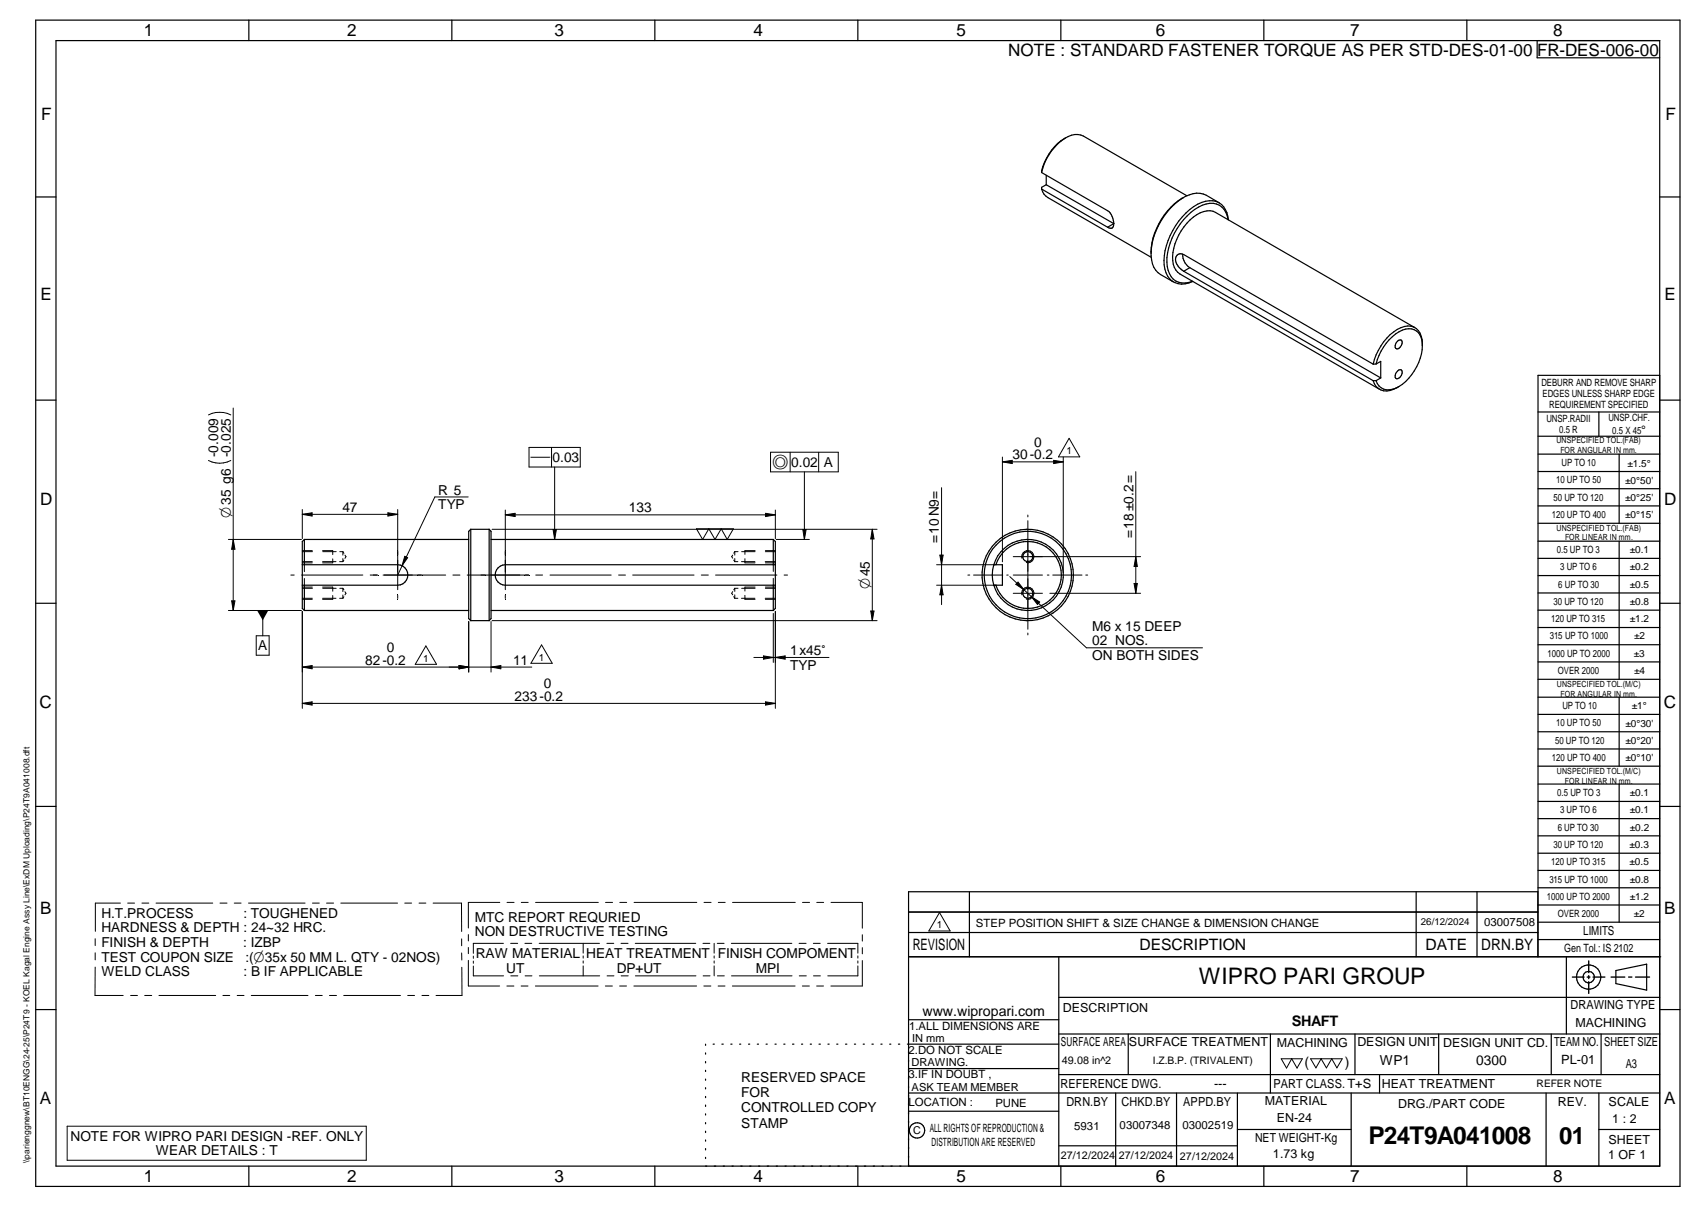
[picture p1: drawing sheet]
<svg xmlns="http://www.w3.org/2000/svg" width="420mm" height="297mm" viewBox="0 0 420 297" stroke-linecap="round" stroke-linejoin="round" font-family="sans-serif">
<g fill="none" stroke="#000" stroke-width=".3">
<path d="M8.8 5h405v287h-405zM13.8 10h395v277h-395zM61.3 5v5M111.3 5v5M161.3 5v5M211.3 5v5M261.3 5v5M311.3 5v5M361.3 5v5M378.6 10v4.2h30.2M262.5 33.9a12.5 12.5 0 0 0-6 8.6M8.8 48.5h5"/>
<path d="M256.5 42.5a12.9 12.9 0 0 1 7.4-9.2 3.9 3.9 0 0 1 2.9 .2l25.5 14.7M256.5 46.5l16.3 9.4M256.5 46.5a3.2 3.2 0 0 0 1.6 2.1l25.4 14.7M256.5 42.5l16.3 9.4a4.2 4.2 0 0 1 1.5 3.1M257.7 43.1v2.4M257.7 45.5l-1.2 .6v.4M257.7 45.5l16.6 9.5M274.3 55a.9 .9 0 0 1-.4 1.1 .9 .9 0 0 1-1.1-.2M274.3 55l-1.5 .9M291.5 48.6a16.5 16.5 0 0 0-8 13.4M300.3 49.9l-3.2-1.9a6.5 6.5 0 0 0-7.1 1.6 17.6 17.6 0 0 0-6.5 13.3 5.3 5.3 0 0 0 2.3 4.7l3.2 1.8M300.3 49.9a5.4 5.4 0 0 1 2.2 4.2"/>
<path d="M300.3 49.9a6.6 6.6 0 0 0-7.3 1.7 17.5 17.5 0 0 0-6.3 13.6 4.5 4.5 0 0 0 5.2 4.6l1.9-.5M302.5 54.1a4.3 4.3 0 0 0-6.4-3.6 16.4 16.4 0 0 0-8.7 14 4.6 4.6 0 0 0 3.7 5.1l1.7-.1 .9-.3M408.8 48.5h5M291.3 62.6l.1 1 .4 1.1 1.2 1.2M291.5 66.8a3.3 3.3 0 0 1-1.8-3.7 1.28 1.28 0 0 1 1.8-.4l46.7 26.9M291.5 66.8l46.7 26.9M293 65.9l47.1 27.1M293 65.9l-1.5 .9M8.8 98.5h5M338.2 93.7h.7M338.2 93.7a3.4 3.4 0 0 0 5 2.1l1.3-.6M338.9 89.6h-.7"/>
<path d="M338.9 89.6l1.2-.7v4.1M340.1 93l-1.2 .7M344.2 91.3l.3-.2 .6-.1a1.37 1.37 0 0 1 0 1.5 1.37 1.37 0 0 1-1.4 .6 1.47 1.47 0 0 1 .5-1.8zM344.2 83.9a.64 .64 0 0 1 1.1 0 1.59 1.59 0 0 1-1.3 2 1.19 1.19 0 0 1 .2-2zM348.5 80.6l-49.1-28.3a4.9 4.9 0 0 0-5.5 1.1 13.1 13.1 0 0 0-4.9 11.6 3.8 3.8 0 0 0 1.6 2.4l49.2 28.4M350.3 85a3.4 3.4 0 0 0-4.1-4 11.7 11.7 0 0 0-7.3 8.6M350.3 85a12.7 12.7 0 0 1-6.6 10.5 3.2 3.2 0 0 1-4.8-1.8M350.3 85a4.1 4.1 0 0 0-2.8-4.7 8 8 0 0 0-6.7 3.8l-.7 1a13 13 0 0 0-1.9 4.5M408.8 92.4h-30v143.1M408.8 98.5h5M378.8 101.4h30M378.8 107.4h30"/>
<path d="M378.8 111.8h30M378.8 116h30M393.8 101.4v6M398.8 111.8v17M74.5 139h23.4a2.52 2.52 0 0 1 2.5 2.5 2.52 2.52 0 0 1-2.5 2.5h-23.4M75 132.8v6.2M75 132.8h40.4M75 132.8l-.5 .5v16.4l.5 .5M115.9 130.3h4.6M115.9 130.3v22.4M115.9 130.3l-.5 .5v21.4l.5 .5M120.5 130.3v22.4"/>
<path d="M120.5 130.3l.4 .5v21.4l-.4 .5M120.9 132.8h69.5M190.4 132.8v6.2M190.4 132.8l.6 .5v16.4l-.6 .5M191 139h-66.6a2.52 2.52 0 0 0-2.4 2.5 2.52 2.52 0 0 0 2.4 2.5h66.6M244.8 139a8.5 8.5 0 0 0 0 5M244.8 139h2.1v5h-2.1M244.8 139a8.7 8.7 0 0 1 13.4-4.6 8.7 8.7 0 0 1 0 14.2 8.7 8.7 0 0 1-13.4-4.6M245.3 139a8.3 8.3 0 0 1 12.7-4.2 8.3 8.3 0 0 1 0 13.4 8.3 8.3 0 0 1-12.7-4.2M378.8 120.3h30M378.8 124.5h30M378.8 128.8h30"/>
<path d="M378.8 133.2h30M378.8 137.4h30M398.8 133.2v34M8.8 148.5h5M75 144v6.2M75 150.2h40.4M115.9 152.7h4.6M120.9 150.2h69.5M190.4 144v6.2M264.4 141.5h.1M378.8 141.6h30M378.8 145.9h30"/>
<path d="M378.8 150.2h30M378.8 154.4h30M378.8 158.7h30M408.8 148.5h5M378.8 162.9h30M378.8 167.2h30M378.8 171.6h30M378.8 175.8h30M398.8 171.6v17M8.8 198.5h5M378.8 180.1h30M378.8 184.3h30"/>
<path d="M378.8 188.6h30M378.8 193h30M378.8 197.2h30M398.8 193v33.9M408.8 198.5h5M238.7 219.5v16M348.8 219.5v16M363.8 219.5v16M378.8 201.5h30M378.8 205.7h30M378.8 210h30M378.8 214.2h30"/>
<path d="M378.8 218.5h30M223.8 235.5h185.2M223.8 229.5h154.9M223.8 224.5h154.9M260.8 235.5v51.5M378.7 235.5v-16h-154.9v67.5M378.8 222.7h30M378.8 226.9h30M378.8 231.2h30M385.8 235.5v19M398 238.8l7.5-1.5v6.4l-7.5-1.6zM8.8 248.5h5"/>
<path d="M173.8 257v.3M173.8 259.1v.3M175.6 257h.3M177.8 257h.3M180 257h.3M182.1 257h.3M184.4 257h.2M186.5 257h.3M188.7 257h.3M190.9 257h.3M193 257h.3M195.2 257h.3"/>
<path d="M197.4 257h.3M199.5 257h.3M201.7 257h.3M203.9 257h.3M206.1 257h.3M208.2 257h.4M210.4 257h.3M212.6 257h.3M214.7 257h.4M216.9 257h.3M219.1 257h.3M221.3 257h.3"/>
<path d="M223.8 251h37M260.8 257h-37.3M260.8 245.4h148M260.8 254.5h148M277.9 254.5v10M312.9 254.5v14.5M333.7 254.5v10M354.3 254.5v10M382 254.5v10M394.3 254.5v10M408.8 248.5h5M173.8 261.2v.4"/>
<path d="M173.8 263.4v.3M173.8 265.6v.3M173.8 267.7v.3M173.8 269.8v.3M173.8 271.9v.4M173.8 274.1v.3M173.8 276.3v.3M173.8 278.4v.3M223.8 269h185M223.8 263h37M223.8 273.5h37M260.8 264.5h148"/>
<path d="M274.8 269v18M289.8 269v18M304.7 269v18M304.7 278h28.1M332.8 269v18M339.8 264.5v4.5M380.8 269v18M393.8 269v18M393.8 278h15M61.3 287v5M111.3 287v5M161.3 287v5"/>
<path d="M173.8 280.5v.3M173.8 282.7v.3M173.8 284.8v.3M211.3 287v5M260.8 282h43.9M261.3 287v5M311.3 287v5M361.3 287v5"/>
<circle cx="253.1" cy="137" r="1.22"/>
<circle cx="253.1" cy="141.5" r="11.2"/>
<circle cx="253.1" cy="146" r="1.23"/>
<circle cx="253.1" cy="141.5" r="10.7"/>
<circle cx="391.3" cy="240.5" r="2.99"/>
<circle cx="391.3" cy="240.5" r="1.41"/>
<circle cx="225.9" cy="278.2" r="1.89"/>
</g>
<g fill="none" stroke="#000" stroke-width=".25">
<path d="M51.3 102.1a6.3 6.3 0 0 1 5.5 0M51.3 113.3a5.9 5.9 0 0 0 5.5 0M57.4 100.4v49.8M130.3 110.1h12.6v4.8h-12.6zM135.8 110.1v4.8M136.6 114.9v17.9M189.8 111.3h16.6v4.8h-16.6zM194.6 111.3v4.8M198.1 116.1v16.7M201.6 111.3v4.8M246.9 112.5v25.8M246.9 113.7l2.4-.4v.8z"/>
<path d="M246.9 113.7h15M259.5 113.3l2.4 .4-2.4 .4zM261.9 112.5v28.3M263.3 107.9l2.6 4.5h-5.2zM279.7 116.1v29.9M56.2 132.8h18M57.4 132.8l.5 2.4h-.8zM74.5 126.6l2.4-.4v.8zM74.5 138.2h2.4M74.5 135.5h2.4M74.5 138.5h2.4M74.5 125.4v7.1"/>
<path d="M74.5 126.6h23.4M74.5 135.8h2.5M75 139v1.7M79.4 135.5h2.5v1M81.9 137.5v1h-2.5M82.8 138.2h-3.4M82.8 135.8h-3.3M83.6 138.2h.8M83.7 135.8h.7M84.4 135.8v.8M84.4 137.5v.7M84.4 135.8l.3 .4"/>
<path d="M84.7 137.8l-.3 .4M85 136.6l.2 .4-.2 .4M95.5 126.2l2.4 .4-2.4 .4zM97.9 125.4v19.7M99.7 136.9l.7 .3-1.4 2zM115.3 122.3h-8.2l-9.2 19.2M121.2 130.3h94.8M124.4 125.5v19.6M124.4 126.7l2.5-.4v.8zM124.4 126.7h66.6M136.2 130.3h.8l-.4 2.5zM171.5 130.1h9.1l-1.5 2.7-1.5-2.7-1.5 2.7-1.5-2.7-1.6 2.7z"/>
<path d="M180.5 136.6l-.3 .4 .3 .4M180.7 137.8l.3 .4M181 135.8v.8M181 137.5v.7M181 138.2h.7M181 135.8h.8M181 135.8l-.3 .3M182.6 138.2h3.3M182.7 135.8h3.3M183.5 137.5v1h2.5M186 135.5h-2.5v.9M188.5 138.2h2.5"/>
<path d="M188.5 135.8h2.5M188.5 135.5h2.5M188.5 138.5h2.5M188.5 126.3l2.5 .4-2.5 .4zM190.4 139v1.6M191 125.5v7M191.2 132.8h8.1M197.7 130.3h.8l-.4 2.5zM214.8 130.3v22.4M214.8 130.3l.5 2.3h-.9zM230.7 139h13.8M231.5 136.6h.8l-.4 2.4z"/>
<path d="M231.9 120v28.8M244.7 139.1v.1M244.8 139h.1M249.5 137h31.4M251.7 137.4a1.5 1.5 0 0 1 1.3-1.9 1.5 1.5 0 0 1 1.6 1.6 1.5 1.5 0 0 1-1.8 1.3M253.1 126.7v.5M253.1 128.1v26.8M279.7 137l.4 2.4h-.8zM56.2 150.2h18M57.1 147.9h.8l-.5 2.3zM63.1 156.5h3.2v4.7h-3.2zM64.7 150.2v6.3"/>
<path d="M71.6 141.5h.9M74.3 141.5h15.1M74.5 147.2h2.4M74.5 144.8h2.5M74.5 144.5h2.4M74.5 147.5h2.4M74.5 150.5v23.8M75 142.4v1.6M79.4 147.2h3.4M79.4 144.5h2.5v1M79.5 144.8h3.3M81.9 146.6v.9h-2.5"/>
<path d="M83.6 147.2h.8M83.7 144.8h.7M84.4 144.8v.8M84.4 146.4v.8M84.4 144.8l.3 .4M84.7 146.9l-.3 .3M85 145.6l.2 .4-.2 .4M91.2 141.5h1.8M94.3 141.5h15.5M97.9 146.5v.8M104.9 159l2.6 4.5h-5.2zM111.5 141.5h1.8"/>
<path d="M115.1 141.5h15.1M115.4 153v12.4M120.9 153v12.4M121.2 152.7h94.8M124.4 146.5v.8M131.9 141.5h1.7M133.4 158.7l2.6 4.5h-5.2zM135.5 141.5h15M152.3 141.5h1.7M155.8 141.5h15.1M172.7 141.5h1.7M176.2 141.5h15.1"/>
<path d="M180.5 145.6l-.3 .4 .3 .4M180.7 146.8l.3 .4M181 144.8v.7M181 146.4v.8M181 147.2h.7M181 144.8h.8M181 144.8l-.3 .4M183.5 146.5v1h2.5M185.9 147.2h-3.3M186 144.8h-3.3M186 144.5h-2.5v1M188.5 147.2h2.5"/>
<path d="M188.5 144.8h2.5M188.5 144.5h2.5M188.5 147.5h2.5M190.4 142.3v1.7M190.4 151v12M191 150.5v23.8M193.1 141.5h.9M214.4 150.4h.9l-.5 2.3zM230.7 144h14.7M231.9 144l.4 2.4h-.8zM238.4 141.5h.4M239.8 141.5h7.2"/>
<path d="M244.7 143.9l.1 .1M247.9 141.5h.4M248.7 141.9l18.9 17.5h28.6M249.5 141.5h7.2M249.5 146h7.2M250.2 143.8l.5-.5 1.5 1.9zM251.7 146.4a1.5 1.5 0 0 1 1.3-1.9 1.5 1.5 0 0 1 1.6 1.6 1.5 1.5 0 0 1-1.8 1.3M253.1 155.8v.5M254 146.9l2.1 1.3-.6 .6zM257.9 141.5h.4M258.6 146h22.3M259.3 141.5h7.2"/>
<path d="M267.4 141.5h.5M279.3 143.6h.8l-.4 2.4zM74.5 164.2l2.4-.4v.8zM74.5 173.1l2.4-.4v.8zM74.5 164.2h56.5M74.5 173.1h116.5M113.1 163.8l2.3 .4-2.3 .4zM120.9 164.2l2.4-.4v.8zM185.7 161.8h18.5M188 161.4l2.4 .4-2.4 .4zM188.5 172.7l2.5 .4-2.5 .4zM191 161.8l2.4-.4v.8z"/>
<path d="M23.4 231v1.7M23.4 234.5v1.7M23.4 238v7h6.9M29.7 222.2h-6.2v7M31.4 222.2h1.7M35 222.2h1.6M38.4 222.2h14M54.2 222.2h1.7M57.7 222.2h1.7M61.2 222.2h13.9M77 222.2h1.6M80.4 222.2h1.8"/>
<path d="M83.9 222.2h14M99.7 222.2h1.7M103.2 222.2h1.7M106.7 222.2h7v7M113.7 234.5v1.8M113.7 231.1v1.6M113.7 238l.1 7h-6.4M115.3 230v1.6M115.3 233.2v1.5M115.3 236.3v6.4h7.8M116.6 237.7v2.5h7.4M116.6 235.3v.5"/>
<path d="M116.6 236.5v.6M123.1 222.1h-7.8v6.3M124 232.2h-7.4v2.4M124.9 222.1h1.7M125.8 232.2h1.7M128.4 222.1h1.7M129.3 232.2h1.7M131.9 222.1h15.5M132.8 232.2h14.8M143.6 232.2v2.4M143.6 235.2v.6M143.6 236.5v.5"/>
<path d="M143.6 237.7v2.5M149.1 222.1h1.8M149.5 232.2h1.7M152.6 222.1h1.7M152.9 232.2h1.8M156.2 222.1h15.4M156.5 232.2h14.9M173.1 232.2h1.7M173.4 222.1h1.7M175.9 232.2v2.4M175.9 235.2v.6M175.9 236.5v.5"/>
<path d="M175.9 237.7v2.5M176.6 232.2h1.7M176.9 222.1h1.7M180.1 232.2h14.9M180.4 222.1h15.5M196.8 232.2h1.7M197.6 222.1h1.8M200.3 232.2h1.7M201.2 222.1h1.7M203.8 232.2h7.5v2.4M204.7 222.1h7.7v6.3M211.3 235.2v.6"/>
<path d="M211.3 236.5v.5M211.3 237.7v2.5h-7.4M212.4 230v1.6M212.4 233.2v1.5M212.4 236.4v6.3h-7.8M231.4 224.6l2.6 4.5h-5.2zM32.2 245h1.7M35.6 245h1.8M39.1 245h14M54.9 245h1.7M58.4 245h1.7M61.9 245h14"/>
<path d="M77.7 245h1.7M81.1 245h1.8M84.7 245h13.9M100.4 245h1.7M103.9 245h1.7M124.8 242.7h1.8M125.8 240.2h1.7M128.3 242.7h1.7M129.3 240.2h1.7M131.9 242.7h15.4M132.8 240.2h14.9M149.1 242.7h1.7"/>
<path d="M149.5 240.2h1.7M152.6 242.7h1.7M153 240.2h1.7M156.1 242.7h15.5M156.5 240.2h14.9M173.2 240.2h1.7M173.3 242.7h1.8M176.7 240.2h1.7M176.9 242.7h1.7M180.2 240.2h14.9M180.4 242.7h15.4M196.8 240.2h1.8"/>
<path d="M197.6 242.7h1.7M200.4 240.2h1.6M201.1 242.7h1.7M16.5 277.2h73.7v8.3h-73.7zM315.5 260.6h5.2l-1.3 2.2-1.3-2.2-1.2 2.2zM322.8 260.6h7.8l-1.3 2.2-1.3-2.2-1.3 2.2-1.3-2.2-1.3 2.2z"/>
</g>
<path d="M391.3 236.5v2.9M387.3 240.5h2.8M390.9 240.5h.7M391.3 240.1v.7M391.3 241.6v2.9M392.3 240.5h3M396.8 240.5h3.4M401.1 240.5h.8M402.8 240.5h3.5" fill="none" stroke="#000" stroke-width=".34"/>
<g fill="#000">
<path d="M246.9 113.7l2.4-.4v.8zM259.5 113.3l2.4 .4-2.4 .4zM57.4 132.8l.5 2.4h-.8zM74.5 126.6l2.4-.4v.8zM95.5 126.2l2.4 .4-2.4 .4zM99.7 136.9l.7 .3-1.4 2zM124.4 126.7l2.5-.4v.8zM136.2 130.3h.8l-.4 2.5zM188.5 126.3l2.5 .4-2.5 .4zM197.7 130.3h.8l-.4 2.5zM214.8 130.3l.5 2.3h-.9zM231.5 136.6h.8l-.4 2.4z"/>
<path d="M279.7 137l.4 2.4h-.8zM57.1 147.9h.8l-.5 2.3zM63.3 150.2h2.8l-1.4 2.5zM214.4 150.4h.9l-.5 2.3zM231.9 144l.4 2.4h-.8zM250.7 143.3l1.5 1.9-2-1.4zM254 146.9l2.1 1.3-.6 .6zM279.3 143.6h.8l-.4 2.4zM74.5 164.2l2.4-.4v.8zM74.5 173.1l2.4-.4v.8zM113.1 163.8l2.3 .4-2.3 .4zM120.9 164.2l2.4-.4v.8z"/>
<path d="M188 161.4l2.4 .4-2.4 .4zM188.5 172.7l2.5 .4-2.5 .4zM191 161.8l2.4-.4v.8z"/>
</g>
<text font-size="6" x="337" y="281.6">P24T9A041008</text>
<text font-size="5.9" x="384" y="281.6">01</text>
<text font-size="5.6" x="295.3" y="242.2">WIPRO PARI GROUP</text>
<g font-size="4.2">
<text x="35.4" y="9">1</text>
<text x="85.5" y="8.9">2</text>
<text x="136.6" y="9">3</text>
<text x="185.6" y="9">4</text>
<text x="235.6" y="9">5</text>
<text x="284.6" y="8.8">6</text>
<text x="332.6" y="9">7</text>
<text x="382.6" y="9">8</text>
<text x="248.3" y="13.8">NOTE : STANDARD FASTENER TORQUE AS PER STD-DES-01-00 FR-DES-006-00</text>
<text x="10.1" y="29.6">F</text>
<text x="410.2" y="29.6">F</text>
<text x="9.9" y="73.9">E</text>
<text x="409.9" y="73.9">E</text>
<text x="9.9" y="124.2">D</text>
<text x="409.9" y="124.2">D</text>
<text x="9.7" y="174.3">C</text>
<text x="409.7" y="174.3">C</text>
<text x="9.9" y="225">B</text>
<text x="409.8" y="225">B</text>
<text x="9.8" y="271.7">A</text>
<text x="409.8" y="271.7">A</text>
<text x="35.4" y="291">1</text>
<text x="85.5" y="290.9">2</text>
<text x="136.6" y="291">3</text>
<text x="185.6" y="291">4</text>
<text x="235.6" y="291">5</text>
<text x="284.6" y="290.8">6</text>
<text x="332.6" y="291">7</text>
<text x="382.6" y="291">8</text>
</g>
<g font-size="3.9">
<text x="224.8" y="233.8">REVISION</text>
<text x="280.7" y="233.8">DESCRIPTION</text>
<text x="351.1" y="233.8">DATE</text>
<text x="364.8" y="233.8">DRN.BY</text>
</g>
<g font-size="3.7">
<text x="130.5" y="113.7">t</text>
<text x="190.2" y="114.9">a</text>
<text x="56.8" y="127.4" transform="rotate(-90 56.8 127.4)">O35 g6</text>
<text x="214.2" y="145" transform="rotate(-90 214.2 145)">O45</text>
</g>
<text font-size="3.6" x="318.2" y="252.6">SHAFT</text>
<g font-size="3.5">
<text x="227.2" y="250">www.wipropari.com</text>
<text x="321.3" y="262.5">(</text>
<text x="331.2" y="262.5">)</text>
</g>
<g font-size="3.4">
<text x="53.7" y="112.5" transform="rotate(-90 53.7 112.5)">-0.009</text>
<text x="56.8" y="112.5" transform="rotate(-90 56.8 112.5)">-0.025</text>
<text x="136.1" y="113.7">0.03</text>
<text x="249.4" y="113.1">30-0.2</text>
<text x="254.7" y="110">0</text>
<text x="194.8" y="114.9">0.02 A</text>
<text x="84.3" y="126">47</text>
<text x="107.9" y="121.7">R 5</text>
<text x="107.9" y="125.3">TYP</text>
<text x="154.9" y="126.1">133</text>
<text x="231.3" y="133.7" transform="rotate(-90 231.3 133.7)">=10N9=</text>
<text x="279.1" y="132.5" transform="rotate(-90 279.1 132.5)">=18±0.2=</text>
<text x="269" y="155.2">M6 x 15 DEEP</text>
<text x="63.6" y="160.1">A</text>
<text x="95.3" y="160.4">0</text>
<text x="194.6" y="161.2">1x45v</text>
<text x="269" y="158.8">02 NOS.</text>
<text x="89.9" y="163.6">82-0.2</text>
<text x="126.4" y="163.6">11</text>
<text x="194.6" y="164.8">TYP</text>
<text x="269" y="162.4">ON BOTH SIDES</text>
<text x="126.7" y="172.5">233-0.2</text>
<text x="134" y="169.4">0</text>
<text x="25" y="225.8">H.T.PROCESS</text>
<text x="59.9" y="225.8">: TOUGHENED</text>
<text x="117" y="226.8">MTC REPORT REQURIED</text>
<text x="25" y="229.4">HARDNESS &amp; DEPTH : 24~32 HRC.</text>
<text x="25" y="233">FINISH &amp; DEPTH</text>
<text x="59.9" y="233">: IZBP</text>
<text x="117" y="230.4">NON DESTRUCTIVE TESTING</text>
<text x="25" y="236.6">TEST COUPON SIZE</text>
<text x="60.4" y="236.6">:(O35x 50 MM L. QTY - 02NOS)</text>
<text x="117.2" y="235.8">RAW MATERIAL HEAT TREATMENT FINISH COMPOMENT</text>
<text x="124.7" y="239.4">UT</text>
<text x="151.9" y="239.4">DP+UT</text>
<text x="186.2" y="239.4">MPI</text>
<text x="25" y="240.2">WELD CLASS</text>
<text x="60" y="240.2">: B IF APPLICABLE</text>
<text x="339.8" y="262.2">WP1</text>
<text x="363.6" y="262">0300</text>
<text x="182.6" y="266.2">RESERVED SPACE</text>
<text x="182.6" y="270">FOR</text>
<text x="182.6" y="273.7">CONTROLLED COPY</text>
<text x="17.4" y="280.8">NOTE FOR WIPRO PARI DESIGN -REF. ONLY</text>
<text x="182.6" y="277.5">STAMP</text>
<text x="38.3" y="284.4">WEAR DETAILS : T</text>
</g>
<g font-size="3.1">
<text x="389.9" y="230.2">LIMITS</text>
<text x="261.8" y="249">DESCRIPTION</text>
<text x="386.8" y="248.4">DRAWING TYPE</text>
<text x="261.3" y="257.5">SURFACE AREA</text>
<text x="278" y="257.5">SURFACE TREATMENT</text>
<text x="314.5" y="257.6">MACHINING</text>
<text x="334.3" y="257.5">DESIGN UNIT</text>
<text x="355.4" y="257.6">DESIGN UNIT CD.</text>
<text x="382.8" y="257.3">TEAM NO.</text>
<text x="388" y="252.8">MACHINING</text>
<text x="395.1" y="257.4">SHEET SIZE</text>
<text x="384.5" y="261.9">PL-01</text>
<text x="400.4" y="262.8">A3</text>
<text x="261.2" y="267.8">REFERENCE DWG.</text>
<text x="299" y="267.8">---</text>
<text x="313.6" y="267.7">PART CLASS. T+S</text>
<text x="340.3" y="267.7">HEAT TREATMENT</text>
<text x="262.6" y="272.2">DRN.BY</text>
<text x="276.2" y="272.1">CHKD.BY</text>
<text x="291.4" y="272.2">APPD.BY</text>
<text x="311.5" y="272">MATERIAL</text>
<text x="344.3" y="272.6">DRG./PART CODE</text>
<text x="383.7" y="272.2">REV.</text>
<text x="396.2" y="272.3">SCALE</text>
<text x="309.1" y="280.9">NET WEIGHT-Kg</text>
<text x="314.4" y="276.1">EN-24</text>
<text x="396.1" y="281.4">SHEET</text>
<text x="397.1" y="276.4">1 : 2</text>
<text x="313.5" y="285.1">1.73 kg</text>
<text x="396.1" y="285.3">1 OF 1</text>
</g>
<text font-size="3" x="404.2" y="106.8">°</text>
<g font-size="2.8">
<text x="365.5" y="227.9">03007508</text>
<text x="240.4" y="228">STEP POSITION SHIFT &amp; SIZE CHANGE &amp; DIMENSION CHANGE</text>
<text x="385.2" y="234.4">Gen Tol.: IS 2102</text>
<text x="223.9" y="253.4">1.ALL DIMENSIONS ARE</text>
<text x="223.8" y="259.3">2.DO NOT SCALE</text>
<text x="223.8" y="265.4">3.IF IN DOUBT ,</text>
<text x="223.8" y="272.2">LOCATION :</text>
<text x="245.1" y="272.4">PUNE</text>
<text x="229" y="278.7">ALL RIGHTS OF REPRODUCTION &amp;</text>
<text x="264.6" y="278">5931</text>
<text x="275.7" y="277.7">03007348</text>
<text x="291.2" y="277.9">03002519</text>
<text x="229.4" y="282.1">DISTRIBUTION ARE RESERVED</text>
</g>
<g font-size="2.7">
<text x="224.7" y="256.4">IN mm</text>
<text x="224.5" y="262.4">DRAWING.</text>
<text x="261.5" y="261.9">49.08 in^2</text>
<text x="224.5" y="268.4">ASK TEAM MEMBER</text>
<text x="224.9" y="279.2">C</text>
<text x="261.3" y="285.2">27/12/2024</text>
<text x="275.6" y="285.2">27/12/2024</text>
<text x="290.6" y="285.4">27/12/2024</text>
</g>
<g font-size="2.5">
<text x="379.6" y="95">DEBURR AND REMOVE SHARP</text>
<text x="379.9" y="97.7">EDGES UNLESS SHARP EDGE</text>
<text x="381.5" y="100.5">REQUIREMENT SPECIFIED</text>
<text x="380.9" y="103.8">UNSP.RADII</text>
<text x="384" y="106.6">0.5 R</text>
<text x="396.1" y="103.6">UNSP.CHF.</text>
<text x="397.1" y="106.8">0.5 X 45</text>
<text x="262.6" y="111.8">1</text>
<text x="383.2" y="119">10 UP TO 50</text>
<text x="384.6" y="114.7">UP TO 10</text>
<text x="400.3" y="119">±0°50'</text>
<text x="400.8" y="114.8">±1.5°</text>
<text x="382.6" y="123.2">50 UP TO 120</text>
<text x="400.3" y="123.2">±0°25'</text>
<text x="382.2" y="127.4">120 UP TO 400</text>
<text x="400.3" y="127.4">±0°15'</text>
<text x="383.4" y="136.1">0.5 UP TO 3</text>
<text x="401.4" y="136.1">±0.1</text>
<text x="384.2" y="140.4">3 UP TO 6</text>
<text x="401.4" y="140.3">±0.2</text>
<text x="382.6" y="148.8">30 UP TO 120</text>
<text x="383.8" y="144.6">6 UP TO 30</text>
<text x="401.4" y="148.9">±0.8</text>
<text x="401.4" y="144.7">±0.5</text>
<text x="382" y="153.1">120 UP TO 315</text>
<text x="401.4" y="153.1">±1.2</text>
<text x="381.2" y="161.6">1000 UP TO 2000</text>
<text x="381.7" y="157.4">315 UP TO 1000</text>
<text x="402.4" y="161.6">±3</text>
<text x="402.5" y="157.4">±2</text>
<text x="104.2" y="162.9">1</text>
<text x="132.7" y="162.6">1</text>
<text x="383.7" y="165.9">OVER 2000</text>
<text x="402.5" y="165.9">±4</text>
<text x="383.2" y="178.8">10 UP TO 50</text>
<text x="384.8" y="174.5">UP TO 10</text>
<text x="400.3" y="178.8">±0°30'</text>
<text x="401.9" y="174.6">±1°</text>
<text x="383" y="183">50 UP TO 120</text>
<text x="400.3" y="183.1">±0°20'</text>
<text x="382.2" y="187.3">120 UP TO 400</text>
<text x="400.3" y="187.3">±0°10'</text>
<text x="383.5" y="195.9">0.5 UP TO 3</text>
<text x="401.4" y="196">±0.1</text>
<text x="384.2" y="200.1">3 UP TO 6</text>
<text x="401.4" y="200.2">±0.1</text>
<text x="382.6" y="208.7">30 UP TO 120</text>
<text x="383.7" y="204.4">6 UP TO 30</text>
<text x="401.4" y="208.7">±0.3</text>
<text x="401.4" y="204.4">±0.2</text>
<text x="382" y="213">120 UP TO 315</text>
<text x="401.4" y="212.9">±0.5</text>
<text x="381" y="221.4">1000 UP TO 2000</text>
<text x="381.6" y="217.2">315 UP TO 1000</text>
<text x="401.4" y="221.4">±1.2</text>
<text x="401.4" y="217.2">±0.8</text>
<text x="383.7" y="225.7">OVER 2000</text>
<text x="402.4" y="225.7">±2</text>
<text x="230.7" y="228.5">1</text>
<text x="283.9" y="261.9">I.Z.B.P. (TRIVALENT)</text>
<text x="378.4" y="267.5">REFER NOTE</text>
</g>
<text font-size="2.4" x="350" y="227.7">26/12/2024</text>
<g font-size="2.1">
<text x="383.3" y="109.1">UNSPECIFIED TOL.(FAB)</text>
<text x="384.3" y="111.4">FOR ANGULAR IN mm.</text>
<text x="383.4" y="130.6">UNSPECIFIED TOL.(FAB)</text>
<text x="385.4" y="133">FOR LINEAR IN mm.</text>
<text x="383.4" y="169">UNSPECIFIED TOL.(M/C)</text>
<text x="384.3" y="171.4">FOR ANGULAR IN mm.</text>
<text x="383.4" y="190.5">UNSPECIFIED TOL.(M/C)</text>
<text x="385.4" y="192.8">FOR LINEAR IN mm.</text>
<text x="7.2" y="286.3" transform="rotate(-90 7.2 286.3)">\\parienggnew\BT10ENGG\24-25\P24T9 - KOEL Kagal Engine Assy Line\ExDM Uploading\P24T9A041008.dft</text>
</g>
</svg>
